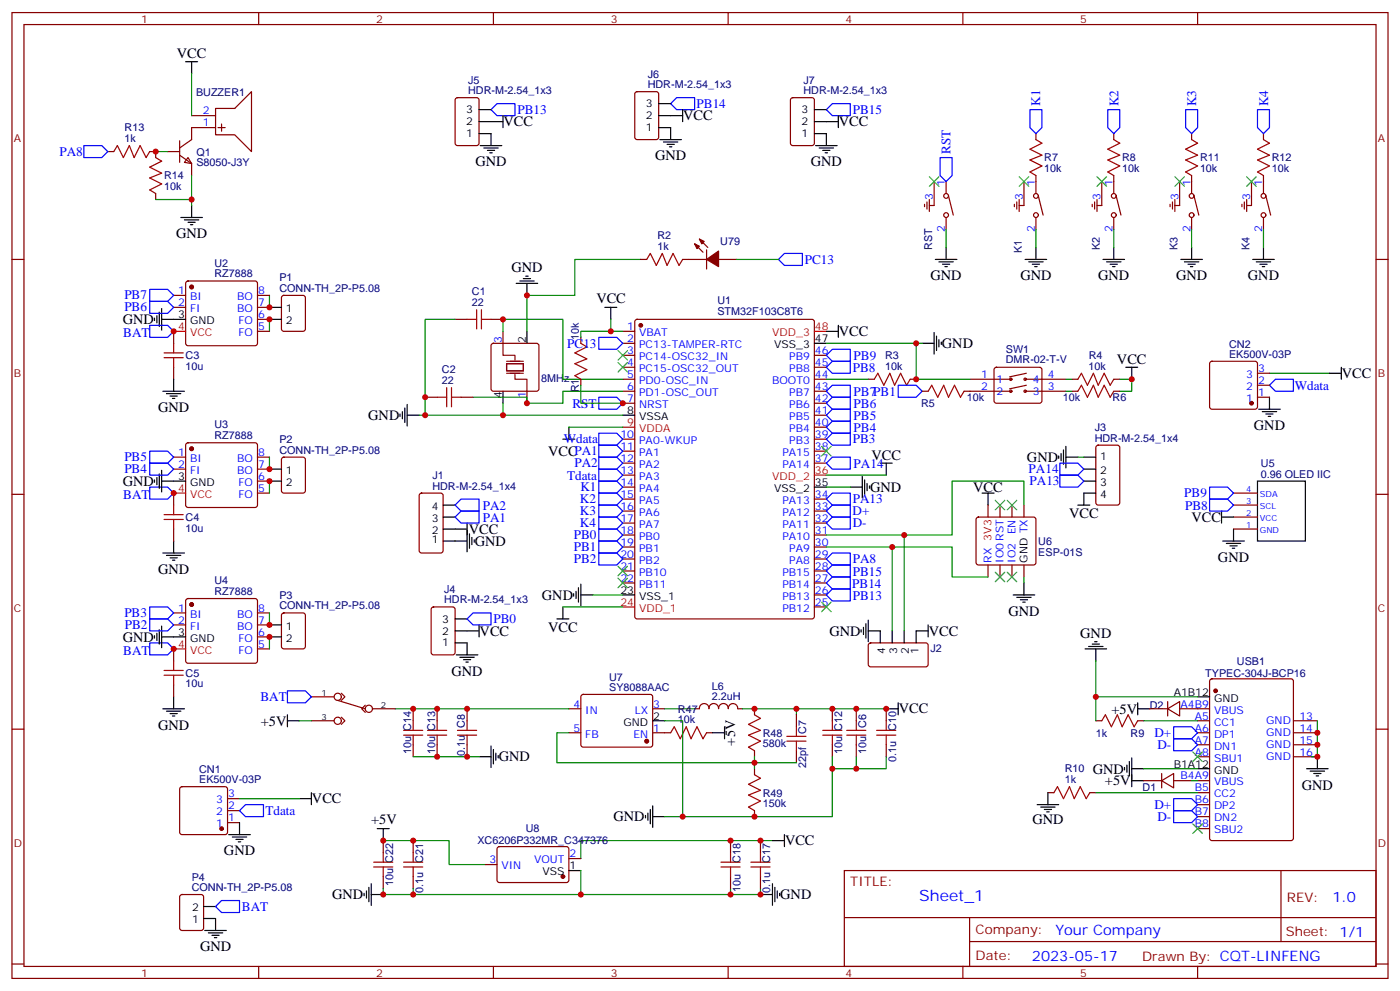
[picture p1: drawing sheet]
<svg xmlns="http://www.w3.org/2000/svg" width="412mm" height="292mm" viewBox="0 0 412 292" stroke-linecap="round" stroke-linejoin="round" font-family="sans-serif">
<g fill="none" stroke="#870000" stroke-width=".35">
<path d="M3.5 3.7h405.4v284.3h-405.4zM7.1 7.2h398.2v277.3h-398.2zM76.2 3.7v3.5M145.3 3.7v3.5M214.5 3.7v3.5M283.6 3.7v3.5M352.8 3.7v3.5M56.4 34h7.1M63.5 31.9h5.6l5-4.9v17.6l-5-4.9h-5.6zM63.5 37.6h-7.1v3.5l-3.5 2.5M64.2 37.6h2.1M65.3 36.5v2.1"/>
<path d="M134.3 29l.5-.2h5.6l.7 .4v13l-.5 .6-5.8 .1-.7-.5v-12.9zM187.2 27.2l.5-.2h5.6l.7 .4v13l-.4 .6-5.9 .1-.7-.5v-12.9zM233.1 29l.4-.2h5.7l.6 .4 .1 13-.5 .6-5.9 .1-.6-.5-.1-12.9zM305.2 39.3v1.8M328.1 39.3v1.8M351 39.3v1.8M372.2 39.3v1.8M31.7 44.6h1.8M44.1 44.6h1.8v1.8M45.9 57v1.7M49.4 44.6h3.5M52.9 45.7l3.5 2.5v3.5"/>
<path d="M52.9 41.5v6.3M55.4 46.4l1 1.8-2.1-.4zM273 59.4v2.2M273.8 58.7v3.6M275.2 53.4v7.1h-1.4M278.7 53.4v3.6M279.4 57.7l1.4 5.6M299.5 59.4v2.2M300.2 58.7v3.6M301.6 53.4v7.1h-1.4M305.2 51.7v5.3M305.9 57.7l1.4 5.6"/>
<path d="M322.4 59.4v2.2M323.1 58.7v3.6M324.6 53.4v7.1h-1.5M328.1 51.7v5.3M328.8 57.7l1.4 5.6M345.4 59.4v2.2M346.1 58.7v3.6M347.5 53.4v7.1h-1.4M351 51.7v5.3M351.7 57.7l1.4 5.6M366.5 59.4v2.2M367.2 58.7v3.6"/>
<path d="M368.7 53.4v7.1h-1.5M372.2 51.7v5.3M372.9 57.7l1.4 5.6M3.5 76.4h3.6M188.7 76.4h1.8M201.1 76.4h7M204.6 71.8l2.5 2.5M206 70.4l2.5 2.4M208.1 73.6v5.6M211.7 76.4h5.3M272.3 60.1v.8M278.7 64v3.6"/>
<path d="M298.8 60.1v.8M305.2 64v3.6M321.7 60.1v.8M328.1 64v3.6M344.7 60.1v.8M351 64v3.6M365.8 60.1v.8M372.2 64v3.6M405.3 76.4h3.6M51.2 87h3.5M51.2 90.5h3.5M51.2 97.5v3.6"/>
<path d="M54.9 82.9l.5-.2h19.7l.5 .2 .2 .5v17.7l-.2 .5-.5 .2h-19.7l-.5-.3-.2-.4v-17.7zM75.8 97.5h3.6M75.8 94h3.6M75.8 87h3.6M75.8 90.5h3.6M83.1 87.2l.5-.2h5.7l.6 .4 .1 9.4-.5 .7h-5.9l-.6-.4-.1-9.4zM134.1 94h3.5M144.6 94h3.6M148.2 97.5v3.6M171.1 99.3v1.8M183.4 97.5h3.6M187.2 94.2l.5-.2h51.5l.6 .4 .1 87.1-.5 .7h-51.7l-.7-.5v-87z"/>
<path d="M51.2 108.1v3.6M125.2 116.9h3.6M135.8 116.9h3.5M144.9 101.3l.4-.2h12.7l.5 .2 .2 .5v12.7l-.2 .5-.5 .2h-12.7l-.5-.3-.2-.4v-12.7zM155.2 115.2v3.5M171.1 111.7v1.7M183.4 101.1h3.6M183.4 104.6h3.6M183.4 108.1h3.6M183.4 111.7h3.6M183.4 115.2h3.6M183.4 118.7h3.6"/>
<path d="M239.9 104.6h3.5M239.9 108.1h3.5M239.9 111.7h3.5M239.9 115.2h3.5M239.9 118.7h3.5M255.8 111.7h1.7M268.1 111.7h1.8M271.6 115.2h1.8M284 115.2h13.7M285.8 111.7h11.9M293 108.3l.5-.2h12.7l.5 .2 .2 .5v9.5l-.7 .4-13-.1-.4-.6v-9.2zM302 111.7h12"/>
<path d="M302 115.2h12M302.3 113.4l-4.9 1.1M302.3 109.9l-4.9 1M315.7 111.7h1.8M315.7 115.2h1.8M328.1 111.7h1.7M328.1 115.2h1.7M356.5 106.6l.5-.2h12.7l.5 .2 .2 .5v12.7l-.2 .5-.5 .2h-12.7l-.5-.3-.2-.4v-12.7zM370.4 116.9h3.5M370.4 113.4h3.5M370.4 109.9h3.5M51.2 134.6h3.5"/>
<path d="M51.2 138.1h3.5M54.9 130.6l.5-.2h19.7l.5 .2 .2 .5v17.6l-.2 .5-.5 .2h-19.7l-.5-.2-.2-.5v-17.6zM75.8 134.6h3.6M75.8 138.1h3.6M83.1 134.8l.5-.2h5.7l.6 .4 .1 9.5-.5 .6-5.9 .1-.6-.5-.1-9.4zM183.4 129.3h3.6M183.4 132.8h3.6M183.4 136.3h3.6M183.4 139.9h3.6M239.9 129.3h3.5M239.9 132.8h3.5M239.9 136.3h3.5"/>
<path d="M239.9 125.8h3.5M239.9 122.2h3.5M323 131.3l.5-.2h5.6l.7 .4v16.5l-.4 .6-5.9 .1-.7-.5v-16.4zM3.5 145.5h3.6M51.2 145.2v3.5M51.2 155.8v3.5M75.8 145.2h3.6M75.8 141.6h3.6M123.7 145.4l.5-.2h5.6l.7 .4v16.5l-.4 .7h-5.9l-.7-.5v-16.4zM183.4 143.4h3.6M183.4 146.9h3.6M183.4 150.5h3.6"/>
<path d="M183.4 154h3.6M183.4 157.5h3.6M239.9 146.9h3.5M239.9 150.5h3.5M239.9 154h3.5M239.9 157.5h3.5M287.7 152.4l.5-.2h16.2l.5 .2 .3 .5v12.7l-.3 .5-.5 .2h-16.2l-.5-.2-.2-.5v-12.7zM291 148.7v3.5M294.6 148.7v3.5M298.1 148.7v3.5M301.6 148.7v3.5M363.4 145.2h7"/>
<path d="M363.4 155.8h7M363.4 152.2h7M363.4 148.7h7M405.3 145.5h3.6M54.9 176.4l.5-.2h19.7l.5 .2 .2 .5v17.7l-.2 .5-.5 .2h-19.7l-.5-.3-.2-.4v-17.7zM127.2 178.9l.5-.2h5.6l.7 .4 .1 13-.5 .6-5.9 .1-.6-.5-.1-12.9zM183.4 161h3.6M183.4 164.6h3.6M183.4 168.1h3.6M183.4 171.6h3.6M239.9 161h3.5M239.9 164.6h3.5"/>
<path d="M239.9 168.1h3.5M239.9 171.6h3.5M239.9 178.7h3.5M239.9 175.2h3.5M291 166.3v3.6M294.6 166.3v3.6M298.1 166.3v3.6M301.6 166.3v3.6M51.2 191v3.6M51.2 180.4h3.5M51.2 184h3.5M75.8 180.4h3.6"/>
<path d="M75.8 184h3.6M75.8 191h3.6M75.8 187.5h3.6M83.1 180.7l.5-.3h5.7l.6 .5 .1 9.4-.5 .7h-5.9l-.6-.4-.1-9.4zM256 189.5l.5-.2h16.5l.4 .7-.1 5.9-.6 .4h-16.5l-.4-.7v-5.6zM3.5 214.7h3.6M51.2 201.6v3.5M91.7 212.2h6.7M91.7 205.1h6.7M99.5 206.2l8.1 2.5M100.5 211.1l1.1 1.1-1.1 1.1M100.5 204.1l1.1 1-1.1 1.1"/>
<path d="M107.6 207.6l-1.1 1.1 1.1 1M109.7 208.7h6.7M121.7 208.7v3.5M121.7 219.3v3.5M128.8 208.7v3.5M128.8 219.3v3.5M137.6 208.7v3.5M137.6 219.3v3.5M167.6 215.7h3.5M167.6 208.7h3.5M171.3 204.6l.5-.2h19.8l.5 .2 .2 .5-.1 14.4-.6 .5-20.1-.1-.4-.6v-14.2zM192.3 215.7h5.3"/>
<path d="M192.3 208.7h3.5M204.6 208.7h1.4M208.1 215.7h1.8M211.6 208.6a1.41 1.41 0 0 0-1.4-1.5 1.41 1.41 0 0 0-1.4 1.5 1.41 1.41 0 0 0-1.4-1.5 1.41 1.41 0 0 0-1.4 1.5M211.7 208.6a1.41 1.41 0 0 1 1.4-1.5 1.41 1.41 0 0 1 1.4 1.5 1.4 1.4 0 0 1 1.4-1.5 1.4 1.4 0 0 1 1.4 1.5M217.3 208.7h1.4M222.2 208.7v1.7M234.6 210.4v3.6M245.2 208.7v3.5M245.2 219.3v3.5M252.2 208.7v3.5M252.2 219.3v3.5"/>
<path d="M261.1 208.7v3.5M261.1 219.3v3.5M322.8 212.2h1.8M335.1 212.2h1.8M338.7 208.7h5.3M344 208.7l3.5-2.1v4.2zM344 206.6v4.2M347.5 208.7h8.8M352.8 215.7h3.5M352.8 212.2h3.5M352.8 219.3h3.5M356.5 200.1l.5-.3h23.3l.6 .5 .1 46.5-.5 .6-23.5 .1-.6-.5-.1-46.4z"/>
<path d="M381 215.7h7.1M381 212.2h7.1M381 219.3h7.1M405.3 214.7h3.6M53.2 231.8l.4-.2h12.7l.5 .2 .2 .5v12.7l-.2 .5-.5 .2h-12.7l-.5-.2-.2-.5v-12.7zM67 238.7h3.6M67 235.1h3.6M222.2 221v1.8M222.2 226.3v1.8M222.2 238.7v1.7M234.6 221v3.5M308.7 233.4h1.7"/>
<path d="M321 233.4h1.8M336.9 229.8h5.3M342.2 229.8l3.5-2.1v4.3zM342.2 227.7v4.3M345.7 229.8h5.3M352.8 222.8h3.5M352.8 229.8h3.5M352.8 233.4h3.5M352.8 236.9h3.5M381 222.8h7.1M67 242.2h3.6M112.9 247.5v3.5"/>
<path d="M112.9 258.1v3.5M121.7 247.5v3.5M121.7 258.1v3.5M142.9 254.5h3.5M146.6 249.4l.5-.2 20 .1 .5 .6-.1 9.5-.6 .4h-20.1l-.4-.7v-9.2zM167.6 252.8h3.5M215.2 247.5v3.5M215.2 258.1v3.5M224 247.5v3.5M224 258.1v3.5M248.7 256.3h156.6v28.2h-156.6zM352.8 240.4h3.5"/>
<path d="M352.8 243.9h3.5M377.3 256.3v20.9M53.2 263.6l.4-.3h5.7l.6 .5 .1 9.4-.5 .7h-5.9l-.6-.4-.1-9.4zM248.7 270.1h156.5M285.6 277.2h119.6M285.6 270.1v14.2M3.5 283.8h3.6M76.2 284.5v3.5M145.3 284.5v3.5M214.5 284.5v3.5M283.6 284.5v3.5M352.8 284.5v3.5"/>
<path d="M405.3 283.8h3.6"/>
<circle cx="278.7" cy="57.7" r=".71"/>
<circle cx="305.2" cy="57.7" r=".71"/>
<circle cx="328.1" cy="57.7" r=".71"/>
<circle cx="351" cy="57.7" r=".71"/>
<circle cx="372.2" cy="57.7" r=".71"/>
<circle cx="278.7" cy="63.3" r=".71"/>
<circle cx="305.2" cy="63.3" r=".71"/>
<circle cx="328.1" cy="63.3" r=".71"/>
<circle cx="351" cy="63.3" r=".71"/>
<circle cx="372.2" cy="63.3" r=".71"/>
<circle cx="297.7" cy="115.2" r=".35"/>
<circle cx="297.7" cy="111.7" r=".35"/>
<circle cx="302" cy="111.7" r=".35"/>
<circle cx="302" cy="115.2" r=".35"/>
<circle cx="99.5" cy="205.1" r="1.06"/>
<circle cx="99.5" cy="212.2" r="1.06"/>
<circle cx="108.7" cy="208.7" r="1.06"/>
</g>
<g fill="#870000" stroke="#870000" stroke-width=".35">
<path d="M208.1 76.4l3.6-2.5v4.6z"/>
<path d="M206 70.4l1.4 .7-.7 .7z"/>
<path d="M204.6 71.8l1.4 .7-.7 .7z"/>
<circle cx="188.7" cy="95.8" r=".53"/>
<circle cx="56.4" cy="84.5" r=".53"/>
<circle cx="56.4" cy="132.1" r=".53"/>
<circle cx="56.4" cy="178" r=".53"/>
<circle cx="65.3" cy="243.9" r=".53"/>
<circle cx="190.5" cy="218.2" r=".53"/>
<circle cx="358.1" cy="203.4" r=".53"/>
<circle cx="165.8" cy="258.1" r=".53"/>
<circle cx="368.7" cy="118.7" r=".53"/>
</g>
<g fill="none" stroke="#000" stroke-width=".35">
<path d="M54.7 18.2h3.5M56.4 18.2v3.5M141.1 39.3h3.5v3.6M141.1 35.8h7.1M141.1 32.3h3.5M148.2 34v3.6M194 34h7.1M194 37.6h3.6v3.5M194 30.5h3.6M201.1 32.3v3.5M239.9 35.8h7M239.9 32.3h3.5"/>
<path d="M239.9 39.3h3.5v3.6M246.9 34v3.6M141.5 42.9h6.3M142.5 43.6h4.3M143.6 44.3h2.1M144.3 45h.7M194.4 41.1h6.3M195.4 41.8h4.3M196.5 42.5h2.1M197.2 43.2h.7M240.2 42.9h6.4M241.3 43.6h4.2"/>
<path d="M242.4 44.3h2.1M243.1 45h.7M53.3 64h6.3M54.3 64.7h4.3M55.4 65.4h2.1M56.1 66.1h.7M56.4 60.5v3.5M275.5 76.4h6.4M276.6 77.1h4.2M277.6 77.8h2.2M278.3 78.5h.7M278.7 72.8v3.6"/>
<path d="M302 76.4h6.3M303 77.1h4.3M304.1 77.8h2.1M304.8 78.5h.7M305.2 72.8v3.6M324.9 76.4h6.4M326 77.1h4.2M327 77.8h2.1M327.7 78.5h.7M328.1 72.8v3.6M347.8 76.4h6.4M348.9 77.1h4.2"/>
<path d="M350 77.8h2.1M350.7 78.5h.7M351 72.8v3.6M369 76.4h6.4M370.1 77.1h4.2M371.1 77.8h2.1M371.8 78.5h.7M372.2 72.8v3.6M45.5 93.7v.7M46.2 93v2.1M46.9 91.9v4.2M47.6 94h7.1"/>
<path d="M47.6 90.8v6.4M79.4 90.5h3.5M79.4 94h3.5M152 83.4h6.4M153.1 82.7h4.2M154.2 82h2.1M154.9 81.3h.7M155.2 83.4v3.6M155.2 97.5v3.6M178.2 90.5h3.5M179.9 90.5v3.5M243.4 97.5h3.5"/>
<path d="M246.9 95.8v3.5M275.2 97.9v6.3M275.9 99v4.2M48 115.2h6.3M49 115.9h4.3M50.1 116.6h2.1M50.8 117.3h.7M51.2 111.7v3.5M119.9 119.1v6.3M148.2 115.2v3.5M239.9 101.1h3.5M271.6 101.1h3.6"/>
<path d="M276.6 100v2.1M277.3 100.7v.7M331.6 108.1h3.5M333.4 108.1v3.6M373.9 116.9v3.6M391.6 109.9h3.5M395.1 108.1v3.6M46.9 139.5v4.3M47.6 138.5v6.3M79.4 138.1h3.5M117.8 121.9v.7M118.5 121.2v2.1"/>
<path d="M119.2 120.1v4.3M119.9 122.2h3.6M165.8 129.3h3.5M167.6 125.8v3.5M183.4 122.2h3.6M259.3 136.3h3.5M261.1 136.3v3.6M311.9 134.2v.7M312.6 133.5v2.1M313.3 132.5v4.2M314 134.6h3.5M314 131.4v6.4"/>
<path d="M319.3 138.1h3.5M319.3 134.6h3.5M370.8 120.5h6.3M371.8 121.2h4.3M372.9 121.9h2.1M373.6 122.6h.7M45.5 141.3v.7M46.2 140.6v2.1M47.6 141.6h7.1M51.2 159.3v3.5M79.4 141.6h3.5M130.5 159.3h7.1"/>
<path d="M130.5 155.8h7.1M130.5 152.2h3.6M130.5 148.7h3.6M137.6 154v8.5M138.3 157.2v4.2M139 158.2v2.1M139.7 158.9v.7M239.9 143.4h3.5M250.5 143.4h3.5M254 140.2v6.4M254.7 141.3v4.2M255.4 142.3v2.2"/>
<path d="M256.1 143.1v.7M289.3 145.2h3.5M291 145.2v3.5M317.5 148.7h3.5M319.3 141.6h3.5M322.8 145.2h-3.5v3.5M359.8 152.2h3.6M359.8 150.5v3.5M360.2 159.3h6.3M361.2 160h4.3M363.4 155.8v3.5M370.4 141.6h14.1v17.7h-14.1z"/>
<path d="M48 162.8h6.3M49 163.5h4.3M50.1 164.2h2.1M50.8 164.9h.7M165.8 178.7v3.5M169 174.8v.7M169.7 174.1v2.1M170.4 173v4.3M171.1 175.2h3.5M171.1 172v6.3M183.4 175.2h3.6M298.4 175.2h6.4"/>
<path d="M299.5 175.9h4.2M300.6 176.6h2.1M301.3 177.3h.7M301.6 171.6v3.6M362.3 160.7h2.1M363 161.4h.7M45.5 187.1v.8M46.2 186.4v2.2M46.9 185.4v4.2M47.6 184.3v6.4M47.6 187.5h7.1M79.4 184h3.5"/>
<path d="M79.4 187.5h3.5M134.1 182.2h3.5M134.1 189.3h3.5v3.5M134.1 185.7h7M134.4 192.8h6.4M135.5 193.5h4.2M136.5 194.2h2.1M137.2 194.9h.7M141.1 184v3.5M164 182.2h3.6M253.6 185.4v.7M254.4 184.7v2.1"/>
<path d="M255.1 183.6v4.3M255.8 185.7h3.5v3.6M255.8 182.6v6.3M262.8 185.7v3.6M266.3 185.7v3.6M273.4 185.7h-3.5v3.6M273.4 184v3.5M319.6 191h6.4M320.7 190.3h4.2M321.7 189.6h2.1M322.4 188.9h.7M322.8 191v3.6"/>
<path d="M48 208.7h6.3M49 209.4h4.3M50.1 210.1h2.1M50.8 210.8h.7M51.2 205.1v3.6M84.7 212.2h3.5M84.7 210.4v3.6M144.6 219.6v6.4M192.3 212.2h3.5M209.9 215.7h3.5M213.4 214v3.5M261.1 208.7h3.5"/>
<path d="M264.6 206.9v3.5M335.1 208.7h3.6M335.1 206.9v3.5M352.8 205.1h3.5M88.2 235.1h3.5M91.7 233.4v3.5M141.1 222.8h3.5M145.3 220.7v4.2M146 221.7v2.1M146.8 222.4v.7M190.9 239.4v2.1M191.6 238.3v4.2"/>
<path d="M192.3 237.2v6.4M305.5 236.9h6.4M306.6 237.6h4.2M307.6 238.3h2.1M308.3 239h.7M308.7 233.4v3.5M331.3 226v.7M332 225.2v2.2M332.7 224.2v4.2M333.4 223.1v8.5M333.4 226.3h3.5M333.4 229.8h3.5"/>
<path d="M352.8 226.3h3.5M384.9 226.3h6.3M385.9 227h4.3M387 227.7h2.1M387.7 228.4h.7M388.1 222.8v3.5M67.4 245.7h6.3M68.4 246.4h4.3M69.5 247.1h2.1M70.2 247.8h.7M70.6 242.2v3.5M111.1 243.9h3.6"/>
<path d="M112.9 243.9v3.6M167.6 256.3h3.5M190.1 240.1v.7M192.3 240.4h3.5M227.5 247.5h3.6M231.1 245.7v3.5M60 270.4h3.5v3.5M60 266.9h3.5M60.3 273.9h6.4M61.4 274.6h4.2M62.4 275.3h2.2M63.1 276h.8"/>
<path d="M107.2 263v.7M107.9 262.3v2.1M108.7 261.2v4.3M109.4 263.3h3.5M109.4 260.2v6.3M224 263.3h3.5M227.5 260.2v6.3M228.2 261.2v4.3M229 262.3v2.1M229.7 263v.7"/>
</g>
<path d="M51.2 97.5h3.5M239.9 97.5h3.5M183.4 125.8h3.6M239.9 139.9h3.5M51.2 145.2h3.5M183.4 178.7h3.6M51.2 191h3.5" fill="none" stroke="#f00" stroke-width=".35"/>
<g fill="none" stroke="#008700" stroke-width=".35">
<path d="M56.4 21.7v12.3M45.9 44.6h3.5M45.9 58.7h10.5M56.4 51.7v8.8M188.7 76.4h-19.4v10.6h-14.1v10.5M217 76.4h12.3M278.7 67.6v5.2M305.2 67.6v5.2M328.1 67.6v5.2M351 67.6v5.2M372.2 67.6v5.2M79.4 87v3.5"/>
<path d="M79.4 94v3.5M134.1 94h-8.9v28.2M148.2 97.5v-3.5h17.6v17.7h17.6M179.9 94v3.5h3.5M179.9 97.5h-8.8v1.8M148.2 118.7v3.5M171.1 113.4v5.3h12.3M183.4 115.2h-17.6v3.5h-10.6v-1.8h-15.9M243.4 101.1h28.2M243.4 111.7h12.4M269.9 101.1v10.6h15.9M314 111.7h1.7"/>
<path d="M314 115.2h1.7M329.8 111.7h3.6v3.5h-3.6M373.9 109.9h17.7M79.4 134.6v3.5M123.5 122.2h59.9M167.6 125.8h15.8M243.4 139.9h17.7M317.5 134.6h1.8M79.4 141.6v3.6M243.4 143.4h7.1M266.3 157.5v28.2M301.6 148.7v-7.1h-21.1v15.9h-37.1"/>
<path d="M165.8 178.7h17.6M174.6 175.2h8.8M243.4 161h37.1v8.9h10.5M262.8 161v24.7M301.6 169.9v1.7M79.4 180.4v3.6M79.4 187.5v3.5M322.8 194.6v10.5M88.2 212.2h3.5M116.4 208.7h51.2M167.6 215.7h-3.6v8.8h70.6M195.8 212.2h5.3v28.2"/>
<path d="M195.8 208.7h8.8M218.7 208.7h15.9v1.7M234.6 208.7h26.5M336.9 212.2h15.9M352.8 205.1h-30v7.1M388.1 212.2v10.6h-1.8M70.6 235.1h17.6M121.7 222.8h19.4M222.2 222.8v3.5M245.2 226.3v14.1h-49.4M245.2 222.8v3.5h15.9v-3.5M252.2 222.8v3.5"/>
<path d="M322.8 233.4h30M336.9 226.3h15.9M351 229.8h1.8M112.9 247.5h19.4v7h10.6M171.1 256.3v7M227.5 247.5h-56.4v5.3M112.9 261.6v1.7h8.8v-1.7M121.7 263.3h93.5M215.2 261.6v1.7h8.8v-1.7"/>
</g>
<path d="M148.2 101.1v3.5h3.5v1.4M149.2 107.1h5v2.1h-5zM149.2 109.9h5M149.2 106.4h5M151.7 110.2v1.5h3.5v3.5" fill="none" stroke="#870012" stroke-width=".35"/>
<g fill="none" stroke="#a10000" stroke-width=".35">
<path d="M33.5 44.6l1.1-1.7 1.7 3.5 1.8-3.5 1.4 3.5 1.8-3.5 1.7 3.5 1.1-1.8M45.9 46.4l1.7 1-3.5 1.8 3.5 1.8-3.5 1.4 3.5 1.8-3.5 1.7 1.8 1.1M305.2 41.1l1.7 1.1-3.5 1.7 3.5 1.8-3.5 1.4 3.5 1.8-3.5 1.7 1.8 1.1M328.1 41.1l1.7 1.1-3.5 1.7 3.5 1.8-3.5 1.4 3.5 1.8-3.5 1.7 1.8 1.1M351 41.1l1.8 1.1-3.6 1.7 3.6 1.8-3.6 1.4 3.6 1.8-3.6 1.7 1.8 1.1M372.2 41.1l1.7 1.1-3.5 1.7 3.5 1.8-3.5 1.4 3.5 1.8-3.5 1.7 1.8 1.1M190.5 76.4l1.1-1.8 1.7 3.5 1.8-3.5 1.4 3.5 1.8-3.5 1.7 3.5 1.1-1.7M137.6 94h2.8M140.4 91.2v5.6M141.8 94h2.8M141.8 91.2v5.6M48.3 105.3h5.7"/>
<path d="M48.3 103.9h5.7M51.2 101.1v2.8M51.2 105.3v2.8M128.8 116.9h2.8M131.6 114.1v5.7M133 116.9h2.8M133 114.1v5.7M171.1 101.1l1.8 1-3.6 1.8 3.6 1.8-3.6 1.4 3.6 1.7-3.6 1.8 1.8 1.1M257.5 111.7l1.1-1.8 1.7 3.5 1.8-3.5 1.4 3.5 1.8-3.5 1.8 3.5 1-1.7M273.4 115.2l1.1-1.8 1.7 3.5 1.8-3.5 1.4 3.5 1.8-3.5 1.7 3.5 1.1-1.7M317.5 111.7l1.1-1.8 1.7 3.5 1.8-3.5 1.4 3.5 1.8-3.5 1.7 3.5 1.1-1.7M317.5 115.2l1.1-1.8 1.7 3.5 1.8-3.5 1.4 3.5 1.8-3.5 1.7 3.5 1.1-1.7"/>
<path d="M48.3 152.9h5.7M48.3 151.5h5.7M51.2 148.7v2.8M51.2 152.9v2.9M48.3 198.8h5.7M48.3 197.4h5.7M51.2 194.6v2.8M51.2 198.8v2.8M118.9 216.4h5.6M118.9 215h5.6M121.7 212.2v2.8M121.7 216.4v2.9"/>
<path d="M125.9 216.4h5.7M125.9 215h5.7M128.8 212.2v2.8M128.8 216.4v2.9M134.8 216.4h5.6M134.8 215h5.6M137.6 212.2v2.8M137.6 216.4v2.9M197.6 215.7l1-1.7 1.8 3.5 1.7-3.5 1.5 3.5 1.7-3.5 1.8 3.5 1-1.8M222.2 210.4l1.8 1.1-3.5 1.8 3.5 1.7-3.5 1.4 3.5 1.8-3.5 1.8 1.7 1M231.8 218.2h5.6M231.8 216.8h5.6"/>
<path d="M234.6 214v2.8M234.6 218.2v2.8M242.4 216.4h5.6M242.4 215h5.6M245.2 212.2v2.8M245.2 216.4v2.9M249.4 216.4h5.7M249.4 215h5.7M252.2 212.2v2.8M252.2 216.4v2.9M258.2 216.4h5.7M258.2 215h5.7"/>
<path d="M261.1 212.2v2.8M261.1 216.4v2.9M324.6 212.2l1-1.8 1.8 3.6 1.7-3.6 1.5 3.6 1.7-3.6 1.8 3.6 1-1.8M222.2 228.1l1.8 1-3.5 1.8 3.5 1.8-3.5 1.4 3.5 1.7-3.5 1.8 1.7 1.1M310.4 233.4l1.1-1.8 1.8 3.5 1.7-3.5 1.4 3.5 1.8-3.5 1.8 3.5 1-1.7M110.1 255.2h5.6M110.1 253.8h5.6M112.9 251v2.8M112.9 255.2v2.9M118.9 255.2h5.6M118.9 253.8h5.6M121.7 251v2.8"/>
<path d="M121.7 255.2v2.9M212.4 255.2h5.6M212.4 253.8h5.6M215.2 251v2.8M215.2 255.2v2.9M221.2 255.2h5.6M221.2 253.8h5.6M224 251v2.8M224 255.2v2.9"/>
</g>
<g fill="none" stroke="#00f" stroke-width=".35">
<path d="M146.4 30.5h5.3v3.5h-5.3l-1.8-1.7zM199.3 28.8h5.3v3.5h-5.3l-1.7-1.8zM243.4 32.3l1.8-1.8h5.3v3.5h-5.3zM303.4 32.3h3.5v5.3l-1.7 1.7-1.8-1.7zM326.3 32.3h3.5v5.3l-1.7 1.7-1.8-1.7zM349.2 32.3h3.6v5.3l-1.8 1.7-1.8-1.7zM370.4 32.3h3.5v5.3l-1.7 1.7-1.8-1.7zM24.7 42.9h5.3l1.7 1.7-1.7 1.8h-5.3zM276.9 46.4h3.6v5.3l-1.8 1.7-1.8-1.7zM229.3 76.4l1.8-1.8h5.3v3.5h-5.3zM44.1 95.8h5.3l1.8 1.7-1.8 1.8h-5.3zM44.1 88.7h5.3l1.8 1.8-1.8 1.8h-5.3z"/>
<path d="M44.1 85.2h5.3l1.8 1.8-1.8 1.7h-5.3zM176.4 99.3h5.3l1.7 1.8-1.7 1.7h-5.3zM176.4 116.9h5.3l1.7 1.8-1.7 1.8h-5.3zM243.4 108.1l1.8-1.7h5.3v3.5h-5.3zM243.4 104.6l1.8-1.8h5.3v3.6h-5.3zM243.4 118.7l1.8-1.8h5.3v3.6h-5.3zM243.4 115.2l1.8-1.8h5.3v3.5h-5.3zM264.6 113.4h5.3l1.7 1.8-1.7 1.7h-5.3zM373.9 113.4l1.8-1.7h5.3v3.5h-5.3zM44.1 136.3h5.3l1.8 1.8-1.8 1.8h-5.3zM44.1 132.8h5.3l1.8 1.8-1.8 1.7h-5.3zM176.4 127.5h5.3l1.7 1.8-1.7 1.8h-5.3z"/>
<path d="M176.4 131.1h5.3l1.7 1.7-1.7 1.8h-5.3zM176.4 134.6h5.3l1.7 1.7-1.7 1.8h-5.3zM176.4 138.1h5.3l1.7 1.8-1.7 1.7h-5.3zM243.4 136.3l1.8-1.7h5.3v3.5h-5.3zM243.4 129.3l1.8-1.8h5.3v3.6h-5.3zM243.4 125.8l1.8-1.8h5.3v3.5h-5.3zM245.2 120.5h5.3v3.5h-5.3l-1.8-1.8zM312.2 139.9h5.3l1.8 1.7-1.8 1.8h-5.3zM312.2 136.3h5.3l1.8 1.8-1.8 1.8h-5.3zM44.1 143.4h5.3l1.8 1.8-1.8 1.7h-5.3zM134.1 148.7l1.7-1.8h5.3v3.6h-5.3zM134.1 152.2l1.7-1.7h5.3v3.5h-5.3z"/>
<path d="M176.4 159.3h5.3l1.7 1.7-1.7 1.8h-5.3zM176.4 141.6h5.3l1.7 1.8-1.7 1.8h-5.3zM176.4 145.2h5.3l1.7 1.7-1.7 1.8h-5.3zM176.4 148.7h5.3l1.7 1.8-1.7 1.7h-5.3zM176.4 152.2h5.3l1.7 1.8-1.7 1.8h-5.3zM176.4 155.8h5.3l1.7 1.7-1.7 1.8h-5.3zM243.4 146.9l1.8-1.7h5.3v3.5h-5.3zM243.4 154l1.8-1.8h5.3v3.6h-5.3zM243.4 150.5l1.8-1.8h5.3v3.5h-5.3zM356.3 146.9h5.3l1.8 1.8-1.8 1.8h-5.3zM356.3 143.4h5.3l1.8 1.8-1.8 1.7h-5.3zM44.1 178.7h5.3l1.8 1.7-1.8 1.8h-5.3z"/>
<path d="M176.4 162.8h5.3l1.7 1.8-1.7 1.7h-5.3zM243.4 164.6l1.8-1.8h5.3v3.5h-5.3zM243.4 175.2l1.8-1.8h5.3v3.5h-5.3zM243.4 171.6l1.8-1.7h5.3v3.5h-5.3zM243.4 168.1l1.8-1.8h5.3v3.6h-5.3zM44.1 189.3h5.3l1.8 1.7-1.8 1.8h-5.3zM44.1 182.2h5.3l1.8 1.8-1.8 1.7h-5.3zM137.6 182.2l1.7-1.8h5.3v3.6h-5.3zM84.7 203.4h5.3l1.7 1.7-1.7 1.8h-5.3zM345.7 214h5.3l1.8 1.7-1.8 1.8h-5.3zM345.7 217.5h5.3l1.8 1.8-1.8 1.7h-5.3zM70.6 238.7l1.7-1.8h5.3v3.5h-5.3z"/>
<path d="M345.7 235.1h5.3l1.8 1.8-1.8 1.8h-5.3zM345.7 238.7h5.3l1.8 1.7-1.8 1.8h-5.3zM63.5 266.9l1.8-1.8h5.3v3.5h-5.3z"/>
</g>
<g fill="none" stroke="#3c3" stroke-width=".35">
<path d="M273.8 52l2.8 2.9M276.6 52l-2.8 2.9M300.2 52l2.8 2.9M303 52l-2.8 2.9M323.1 52l2.9 2.9M326 52l-2.9 2.9M346.1 52l2.8 2.9M348.9 52l-2.8 2.9M367.2 52l2.9 2.9M370.1 52l-2.9 2.9M182 103.2l2.9 2.8M182 106.7l2.9 2.8"/>
<path d="M184.9 103.2l-2.9 2.8M184.9 106.7l-2.9 2.8M242 131.4l2.8 2.8M244.8 131.4l-2.8 2.8M293.2 147.3l2.8 2.8M296 147.3l-2.8 2.8M296.7 147.3l2.8 2.8M299.5 147.3l-2.8 2.8M182 166.7l2.9 2.8M182 170.2l2.9 2.8M184.9 166.7l-2.9 2.8M184.9 170.2l-2.9 2.8"/>
<path d="M242 177.3l2.8 2.8M244.8 177.3l-2.8 2.8M293.2 168.5l2.8 2.8M296 168.5l-2.8 2.8M296.7 168.5l2.8 2.8M299.5 168.5l-2.8 2.8M351.4 221.4l2.8 2.8M354.2 221.4l-2.8 2.8M351.4 242.5l2.8 2.9M354.2 242.5l-2.8 2.9"/>
</g>
<g fill="#c00">
<circle cx="148.2" cy="122.2" r=".88"/>
<circle cx="148.2" cy="94" r=".88"/>
<circle cx="155.2" cy="118.7" r=".88"/>
<circle cx="125.2" cy="122.2" r=".88"/>
<circle cx="125.2" cy="116.9" r=".88"/>
<circle cx="183.4" cy="118.7" r=".88"/>
<circle cx="179.9" cy="97.5" r=".88"/>
<circle cx="51.2" cy="97.5" r=".88"/>
<circle cx="79.4" cy="90.5" r=".88"/>
<circle cx="79.4" cy="94" r=".88"/>
<circle cx="79.4" cy="141.6" r=".88"/>
<circle cx="79.4" cy="138.1" r=".88"/>
<circle cx="51.2" cy="145.2" r=".88"/>
<circle cx="79.4" cy="187.5" r=".88"/>
<circle cx="79.4" cy="184" r=".88"/>
<circle cx="51.2" cy="191" r=".88"/>
<circle cx="155.2" cy="87" r=".88"/>
<circle cx="269.9" cy="101.1" r=".88"/>
<circle cx="269.9" cy="111.7" r=".88"/>
<circle cx="333.4" cy="111.7" r=".88"/>
<circle cx="112.9" cy="263.3" r=".88"/>
<circle cx="224" cy="247.5" r=".88"/>
<circle cx="215.2" cy="247.5" r=".88"/>
<circle cx="224" cy="263.3" r=".88"/>
<circle cx="121.7" cy="263.3" r=".88"/>
<circle cx="215.2" cy="263.3" r=".88"/>
<circle cx="121.7" cy="208.7" r=".88"/>
<circle cx="137.6" cy="208.7" r=".88"/>
<circle cx="137.6" cy="222.8" r=".88"/>
<circle cx="222.3" cy="224.5" r=".88"/>
<circle cx="222.3" cy="208.7" r=".88"/>
<circle cx="201.1" cy="240.4" r=".88"/>
<circle cx="234.6" cy="208.7" r=".88"/>
<circle cx="252.2" cy="208.7" r=".88"/>
<circle cx="245.2" cy="208.7" r=".88"/>
<circle cx="252.2" cy="226.3" r=".88"/>
<circle cx="245.2" cy="226.3" r=".88"/>
<circle cx="222.3" cy="240.4" r=".88"/>
<circle cx="261.1" cy="208.7" r=".88"/>
<circle cx="388.1" cy="219.3" r=".88"/>
<circle cx="388.1" cy="215.7" r=".88"/>
<circle cx="388.1" cy="222.8" r=".88"/>
<circle cx="322.8" cy="205.1" r=".88"/>
<circle cx="171.1" cy="263.3" r=".88"/>
<circle cx="112.9" cy="247.5" r=".88"/>
<circle cx="121.7" cy="247.5" r=".88"/>
<circle cx="128.8" cy="208.7" r=".88"/>
<circle cx="128.8" cy="222.8" r=".88"/>
<circle cx="262.8" cy="161" r=".88"/>
<circle cx="266.3" cy="157.5" r=".88"/>
<circle cx="45.9" cy="44.6" r=".88"/>
<circle cx="56.4" cy="58.7" r=".88"/>
</g>
<text font-size="4.6" fill="#00f" x="270.8" y="265.3">Sheet_1</text>
<g font-size="4.2">
<text x="52.1" y="17.1">VCC</text>
<text x="201.3" y="35.5">VCC</text>
<text x="148.3" y="37.2">VCC</text>
<text x="247.1" y="37.2">VCC</text>
<text x="193" y="47.2">GND</text>
<text x="140.1" y="49">GND</text>
<text x="238.8" y="49">GND</text>
<text x="51.9" y="70.2">GND</text>
<text x="150.6" y="80.2">GND</text>
<text x="274.1" y="82.5">GND</text>
<text x="300.6" y="82.5">GND</text>
<text x="323.5" y="82.5">GND</text>
<text x="346.4" y="82.5">GND</text>
<text x="367.6" y="82.5">GND</text>
<text x="175.7" y="89.3">VCC</text>
<text x="36.2" y="95.4">GND</text>
<text x="247.1" y="99">VCC</text>
<text x="277.5" y="102.5">GND</text>
<text x="329" y="107.1">VCC</text>
<text x="395.3" y="111.3">VCC</text>
<text x="46.6" y="121.3">GND</text>
<text x="108.5" y="123.7">GND</text>
<text x="369.4" y="126.5">GND</text>
<text x="161.5" y="134.2">VCCPA1</text>
<text x="256.7" y="135.3">VCC</text>
<text x="302.5" y="136">GND</text>
<text x="36.2" y="143">GND</text>
<text x="256.3" y="144.8">GND</text>
<text x="286.7" y="144.8">VCC</text>
<text x="314.9" y="152.6">VCC</text>
<text x="351" y="153.6">VCC</text>
<text x="138.1" y="157.3">VCC</text>
<text x="139.9" y="160.8">GND</text>
<text x="358.8" y="165.4">GND</text>
<text x="46.6" y="168.9">GND</text>
<text x="159.6" y="176.6">GND</text>
<text x="297" y="181.3">GND</text>
<text x="36.2" y="188.9">GND</text>
<text x="141.3" y="187.1">VCC</text>
<text x="161.5" y="186.2">VCC</text>
<text x="244.3" y="187.2">GND</text>
<text x="273.6" y="187.2">VCC</text>
<text x="318.2" y="187.8">GND</text>
<text x="133" y="198.9">GND</text>
<text x="264.8" y="210">VCC</text>
<text x="46.6" y="214.8">GND</text>
<text x="76.8" y="213.6">+5V</text>
<text x="327.4" y="210.1">+5V</text>
<text x="216.6" y="219.5" transform="rotate(-90 216.6 219.5)">+5V</text>
<text x="146.9" y="224.1">GND</text>
<text x="321.9" y="227.7">GND</text>
<text x="325.5" y="231.2">+5V</text>
<text x="383.5" y="232.4">GND</text>
<text x="91.9" y="236.5">VCC</text>
<text x="109.3" y="242.7">+5V</text>
<text x="180.7" y="241.7">GND</text>
<text x="304.1" y="242.5">GND</text>
<text x="66" y="251.8">GND</text>
<text x="231.2" y="248.8">VCC</text>
<text x="97.8" y="264.7">GND</text>
<text x="229.8" y="264.7">GND</text>
<text x="58.9" y="280">GND</text>
</g>
<g font-size="4.2" fill="#00f">
<text x="392.5" y="265.6">1.0</text>
<text x="310.9" y="275.1">Your Company</text>
<text x="304" y="282.9">2023-05-17</text>
</g>
<g font-size="3.9" fill="#00f">
<text x="152.4" y="33.6">PB13</text>
<text x="205.2" y="31.9">PB14</text>
<text x="251.2" y="33.6">PB15</text>
<text x="306.4" y="31.1" transform="rotate(-90 306.4 31.1)">K1</text>
<text x="329.4" y="31.3" transform="rotate(-90 329.4 31.3)">K2</text>
<text x="352.4" y="31.3" transform="rotate(-90 352.4 31.3)">K3</text>
<text x="373.5" y="31.3" transform="rotate(-90 373.5 31.3)">K4</text>
<text x="17.5" y="45.9">PA8</text>
<text x="280" y="45.3" transform="rotate(-90 280 45.3)">RST</text>
<text x="237.1" y="77.7">PC13</text>
<text x="36.6" y="88.1">PB7</text>
<text x="36.6" y="91.7">PB6</text>
<text x="36.3" y="99.3">BAT</text>
<text x="167.1" y="102.3">PC13</text>
<text x="251.5" y="105.9">PB9</text>
<text x="251.2" y="109.4">PB8</text>
<text x="168.6" y="120">RST</text>
<text x="251.5" y="116.5">PB7PB1</text>
<text x="381.4" y="114.7">Wdata</text>
<text x="251.5" y="123.6">PB5</text>
<text x="251.5" y="120.1">PB6</text>
<text x="166.1" y="130.5">Wdata</text>
<text x="251.2" y="130.5">PB3</text>
<text x="251.5" y="127.1">PB4</text>
<text x="36.6" y="135.8">PB5</text>
<text x="169.2" y="137.5">PA2</text>
<text x="251.5" y="137.7">PA14</text>
<text x="36.6" y="139.3">PB4</text>
<text x="167.1" y="141.2">Tdata</text>
<text x="303" y="139.3">PA14</text>
<text x="303.3" y="142.9">PA13</text>
<text x="36.3" y="146.9">BAT</text>
<text x="170.8" y="148.1">K2</text>
<text x="170.9" y="144.6">K1</text>
<text x="251.2" y="148.2">PA13</text>
<text x="348.8" y="146.4">PB9</text>
<text x="142.2" y="153.6">PA1</text>
<text x="142.2" y="150.2">PA2</text>
<text x="170.8" y="151.6">K3</text>
<text x="170.8" y="155.1">K4</text>
<text x="251.2" y="151.7">D+</text>
<text x="251.2" y="155.3">D-</text>
<text x="349.1" y="150.1">PB8</text>
<text x="169" y="158.8">PB0</text>
<text x="169" y="162.3">PB1</text>
<text x="169" y="165.8">PB2</text>
<text x="251.2" y="165.9">PA8</text>
<text x="251.1" y="173">PB14</text>
<text x="251.2" y="169.4">PB15</text>
<text x="251.2" y="176.5">PB13</text>
<text x="36.6" y="181.6">PB3</text>
<text x="36.8" y="185.2">PB2</text>
<text x="145.3" y="183.5">PB0</text>
<text x="36.3" y="192.8">BAT</text>
<text x="76.7" y="206.4">BAT</text>
<text x="340" y="217">D+</text>
<text x="340.9" y="220.5">D-</text>
<text x="78.2" y="239.9">Tdata</text>
<text x="340" y="238.1">D+</text>
<text x="340.9" y="241.7">D-</text>
<text x="71.3" y="268.1">BAT</text>
</g>
<g font-size="3.9" fill="#800">
<text x="250.5" y="260.9">TITLE:</text>
<text x="379.1" y="265.6">REV:</text>
<text x="287.4" y="275.1">Company:</text>
<text x="378.7" y="275.7">Sheet: 1/1</text>
<text x="287.4" y="282.8">Date:</text>
<text x="336.4" y="282.8">Drawn By: CQT-LINFENG</text>
</g>
<g font-size="3.2" fill="#800">
<text x="41.6" y="6.7">1</text>
<text x="110.8" y="6.7">2</text>
<text x="179.9" y="6.7">3</text>
<text x="249.1" y="6.7">4</text>
<text x="318.2" y="6.7">5</text>
<text x="4.1" y="41.8">A</text>
<text x="405.9" y="41.8">A</text>
<text x="4.1" y="110.9">B</text>
<text x="405.9" y="110.9">B</text>
<text x="4.1" y="180.1">C</text>
<text x="405.9" y="180.1">C</text>
<text x="4.1" y="249.2">D</text>
<text x="405.9" y="249.2">D</text>
<text x="41.6" y="287.5">1</text>
<text x="110.8" y="287.5">2</text>
<text x="179.9" y="287.5">3</text>
<text x="249.1" y="287.5">4</text>
<text x="318.2" y="287.5">5</text>
</g>
<g font-size="3.2" fill="#000080">
<text x="190.8" y="22.9">J6</text>
<text x="57.8" y="28.2">BUZZER1</text>
<text x="137.9" y="27.7">HDR-M-2.54_1x3</text>
<text x="137.9" y="24.7">J5</text>
<text x="190.8" y="25.9">HDR-M-2.54_1x3</text>
<text x="236.7" y="27.7">HDR-M-2.54_1x3</text>
<text x="236.7" y="24.7">J7</text>
<text x="36.7" y="41.8">1k</text>
<text x="36.7" y="38.6">R13</text>
<text x="57.9" y="45.8">Q1</text>
<text x="307.6" y="47.5">R7</text>
<text x="330.6" y="47.5">R8</text>
<text x="353.5" y="47.5">R11</text>
<text x="374.7" y="47.5">R12</text>
<text x="48.3" y="52.8">R14</text>
<text x="57.9" y="49">S8050-J3Y</text>
<text x="307.6" y="50.7">10k</text>
<text x="330.6" y="50.7">10k</text>
<text x="353.5" y="50.7">10k</text>
<text x="374.6" y="50.7">10k</text>
<text x="48.3" y="56">10k</text>
<text x="193.7" y="70.5">R2</text>
<text x="193.7" y="73.6">1k</text>
<text x="212.2" y="72.2">U79</text>
<text x="274.6" y="73.5" transform="rotate(-90 274.6 73.5)">RST</text>
<text x="301" y="74.4" transform="rotate(-90 301 74.4)">K1</text>
<text x="324" y="73.5" transform="rotate(-90 324 73.5)">K2</text>
<text x="346.9" y="73.5" transform="rotate(-90 346.9 73.5)">K3</text>
<text x="368.1" y="73.5" transform="rotate(-90 368.1 73.5)">K4</text>
<text x="63.2" y="81.7">RZ7888</text>
<text x="63.2" y="78.5">U2</text>
<text x="82.3" y="82.8">P1</text>
<text x="82.3" y="85.9">CONN-TH_2P-P5.08</text>
<text x="139" y="86.9">C1</text>
<text x="211.3" y="89.6">U1</text>
<text x="139" y="90.1">22</text>
<text x="211.3" y="92.8">STM32F103C8T6</text>
<text x="170.5" y="100.2" transform="rotate(-90 170.5 100.2)">10k</text>
<text x="54.7" y="105.8">C3</text>
<text x="260.7" y="105.7">R3</text>
<text x="296.3" y="107">DMR-02-T-V</text>
<text x="296.3" y="103.9">SW1</text>
<text x="320.7" y="105.7">R4</text>
<text x="362.1" y="105.3">EK500V-03P</text>
<text x="362.1" y="102.3">CN2</text>
<text x="54.7" y="108.9">10u</text>
<text x="130.2" y="113.1">22</text>
<text x="130.2" y="109.9">C2</text>
<text x="159.5" y="112.5">8MHz</text>
<text x="260.7" y="108.8">10k</text>
<text x="320.7" y="108.8">10k</text>
<text x="170.5" y="115.5" transform="rotate(-90 170.5 115.5)">R1</text>
<text x="271.3" y="119.8">R5</text>
<text x="284.8" y="118.1">10k</text>
<text x="313.1" y="118.1">10k</text>
<text x="327.7" y="118.1">R6</text>
<text x="63.2" y="129.3">RZ7888</text>
<text x="63.2" y="126.1">U3</text>
<text x="82.3" y="130.5">P2</text>
<text x="322.5" y="130">HDR-M-2.54_1x4</text>
<text x="322.5" y="126.9">J3</text>
<text x="82.3" y="133.5">CONN-TH_2P-P5.08</text>
<text x="371.4" y="137.5">U5</text>
<text x="127.4" y="140.9">J1</text>
<text x="371.4" y="140.6">0.96 OLED IIC</text>
<text x="127.4" y="144.1">HDR-M-2.54_1x4</text>
<text x="54.7" y="153.4">C4</text>
<text x="54.7" y="156.5">10u</text>
<text x="305.9" y="160.4">U6</text>
<text x="305.9" y="163.6">ESP-01S</text>
<text x="63.2" y="172">U4</text>
<text x="63.2" y="175.2">RZ7888</text>
<text x="82.3" y="179.4">CONN-TH_2P-P5.08</text>
<text x="82.3" y="176.3">P3</text>
<text x="130.8" y="177.6">HDR-M-2.54_1x3</text>
<text x="130.8" y="174.6">J4</text>
<text x="274.1" y="191.8">J2</text>
<text x="364.4" y="195.8">USB1</text>
<text x="54.7" y="202.4">10u</text>
<text x="54.7" y="199.3">C5</text>
<text x="179.4" y="203.4">SY8088AAC</text>
<text x="179.5" y="200.4">U7</text>
<text x="209.7" y="203.1">L6</text>
<text x="355" y="199.3">TYPEC-304J-BCP16</text>
<text x="199.7" y="209.9">R47</text>
<text x="209.7" y="206.1">2.2uH</text>
<text x="338.7" y="208.7">D2</text>
<text x="121.1" y="215.2" transform="rotate(-90 121.1 215.2)">C14</text>
<text x="128.2" y="215.2" transform="rotate(-90 128.2 215.2)">C13</text>
<text x="137" y="214.3" transform="rotate(-90 137 214.3)">C8</text>
<text x="199.7" y="212.9">10k</text>
<text x="255.2" y="214.3" transform="rotate(-90 255.2 214.3)">C6</text>
<text x="264" y="215.2" transform="rotate(-90 264 215.2)">C10</text>
<text x="121.1" y="222" transform="rotate(-90 121.1 222)">10u</text>
<text x="128.1" y="222" transform="rotate(-90 128.1 222)">10u</text>
<text x="224.7" y="220">580k</text>
<text x="224.7" y="217">R48</text>
<text x="237.5" y="216.1" transform="rotate(-90 237.5 216.1)">C7</text>
<text x="248.1" y="222" transform="rotate(-90 248.1 222)">10u C12</text>
<text x="255.1" y="222" transform="rotate(-90 255.1 222)">10u</text>
<text x="322.8" y="216.9">1k</text>
<text x="333" y="216.9">R9</text>
<text x="58.7" y="227.5">CN1</text>
<text x="137" y="222.5" transform="rotate(-90 137 222.5)">0.1u</text>
<text x="237.5" y="226" transform="rotate(-90 237.5 226)">22pf</text>
<text x="264" y="224.2" transform="rotate(-90 264 224.2)">0.1u</text>
<text x="313.6" y="227.3">R10</text>
<text x="58.7" y="230.5">EK500V-03P</text>
<text x="313.6" y="230.5">1k</text>
<text x="336.6" y="232.7">D1</text>
<text x="224.7" y="237.7">150k</text>
<text x="224.7" y="234.7">R49</text>
<text x="154.9" y="245.1">U8</text>
<text x="140.6" y="248.6">XC6206P332MR_C347376</text>
<text x="124.6" y="254" transform="rotate(-90 124.6 254)">C21</text>
<text x="218.1" y="254" transform="rotate(-90 218.1 254)">C18</text>
<text x="226.9" y="254" transform="rotate(-90 226.9 254)">C17</text>
<text x="56.5" y="262.3">CONN-TH_2P-P5.08</text>
<text x="56.5" y="259.3">P4</text>
<text x="115.8" y="260.8" transform="rotate(-90 115.8 260.8)">10u C22</text>
<text x="124.6" y="263" transform="rotate(-90 124.6 263)">0.1u</text>
<text x="218.1" y="262.6" transform="rotate(-90 218.1 262.6)">10u</text>
<text x="226.9" y="263" transform="rotate(-90 226.9 263)">0.1u</text>
</g>
<g font-size="3.2" fill="#00f">
<text x="59.7" y="33.7">2</text>
<text x="59.7" y="37.2">1</text>
<text x="274.8" y="58.7" transform="rotate(-90 274.8 58.7)">3</text>
<text x="278.3" y="54.9" transform="rotate(-90 278.3 54.9)">1</text>
<text x="301.3" y="58.7" transform="rotate(-90 301.3 58.7)">3</text>
<text x="304.8" y="54.9" transform="rotate(-90 304.8 54.9)">1</text>
<text x="324.2" y="58.7" transform="rotate(-90 324.2 58.7)">3</text>
<text x="327.7" y="54.9" transform="rotate(-90 327.7 54.9)">1</text>
<text x="347.1" y="58.7" transform="rotate(-90 347.1 58.7)">3</text>
<text x="350.7" y="54.9" transform="rotate(-90 350.7 54.9)">1</text>
<text x="368.3" y="58.7" transform="rotate(-90 368.3 58.7)">3</text>
<text x="371.8" y="54.9" transform="rotate(-90 371.8 54.9)">1</text>
<text x="278.3" y="68.2" transform="rotate(-90 278.3 68.2)">2</text>
<text x="304.8" y="68.2" transform="rotate(-90 304.8 68.2)">2</text>
<text x="327.7" y="68.2" transform="rotate(-90 327.7 68.2)">2</text>
<text x="350.7" y="68.2" transform="rotate(-90 350.7 68.2)">2</text>
<text x="371.8" y="68.2" transform="rotate(-90 371.8 68.2)">2</text>
<text x="52.5" y="86.6">1</text>
<text x="56" y="88.4">BI</text>
<text x="69.9" y="88.4">BO</text>
<text x="76" y="86.6">8</text>
<text x="52.5" y="90.1">2</text>
<text x="56" y="91.9">FI</text>
<text x="69.9" y="91.9">BO</text>
<text x="70.2" y="95.4">FO</text>
<text x="76" y="93.7">6</text>
<text x="76" y="90.1">7</text>
<text x="70.2" y="99">FO</text>
<text x="76" y="97.2">5</text>
<text x="147.8" y="101.1" transform="rotate(-90 147.8 101.1)">3</text>
<text x="184.8" y="97.2">1</text>
<text x="184.8" y="100.7">2</text>
<text x="188.3" y="99">VBAT</text>
<text x="184.8" y="104.2">3</text>
<text x="184.8" y="107.8">4</text>
<text x="188.3" y="102.5">PC13-TAMPER-RTC</text>
<text x="188.3" y="106">PC14-OSC32_IN</text>
<text x="232.5" y="106">PB9</text>
<text x="240.1" y="107.8">45</text>
<text x="240.1" y="104.2">46</text>
<text x="184.8" y="111.3">5</text>
<text x="188.3" y="109.5">PC15-OSC32_OUT</text>
<text x="188.3" y="113.1">PD0-OSC_IN</text>
<text x="227.4" y="113.1">BOOT0</text>
<text x="232.5" y="109.5">PB8</text>
<text x="240.1" y="111.3">44</text>
<text x="289" y="111.3">1</text>
<text x="293.5" y="112.7">1</text>
<text x="304.2" y="112.7">4</text>
<text x="308.7" y="111.3">4</text>
<text x="367.1" y="111.3">3</text>
<text x="370.6" y="113.1">2</text>
<text x="370.6" y="109.5">3</text>
<text x="154.9" y="117.2" transform="rotate(-90 154.9 117.2)">1</text>
<text x="184.8" y="114.8">6</text>
<text x="184.8" y="118.4">7</text>
<text x="188.3" y="116.6">PD1-OSC_OUT</text>
<text x="232.5" y="116.6">PB7</text>
<text x="240.1" y="118.4">42</text>
<text x="240.1" y="114.8">43</text>
<text x="289" y="114.8">2</text>
<text x="293.5" y="116.2">2</text>
<text x="304.2" y="116.2">3</text>
<text x="308.7" y="114.8">3</text>
<text x="367.1" y="118.4">1</text>
<text x="367.1" y="114.8">2</text>
<text x="370.6" y="116.6">1</text>
<text x="188.3" y="120.1">NRST</text>
<text x="232.5" y="123.6">PB5</text>
<text x="232.5" y="120.1">PB6</text>
<text x="240.1" y="125.4">40</text>
<text x="240.1" y="121.9">41</text>
<text x="182.8" y="128.9">10</text>
<text x="188.3" y="130.7">PA0-WKUP</text>
<text x="232.5" y="130.7">PB3</text>
<text x="232.5" y="127.2">PB4</text>
<text x="240.1" y="128.9">39</text>
<text x="52.5" y="134.2">1</text>
<text x="52.5" y="137.8">2</text>
<text x="56" y="136">BI</text>
<text x="69.9" y="136">BO</text>
<text x="76" y="137.8">7</text>
<text x="76" y="134.2">8</text>
<text x="182.8" y="132.5">11</text>
<text x="182.8" y="136">12</text>
<text x="188.3" y="134.2">PA1</text>
<text x="188.3" y="137.8">PA2</text>
<text x="230.5" y="137.8">PA14</text>
<text x="230.5" y="134.2">PA15</text>
<text x="240.1" y="136">37</text>
<text x="240.1" y="132.5">38</text>
<text x="56" y="139.5">FI</text>
<text x="69.9" y="139.5">BO</text>
<text x="70.2" y="143.1">FO</text>
<text x="76" y="141.3">6</text>
<text x="182.8" y="139.5">13</text>
<text x="182.8" y="143.1">14</text>
<text x="188.3" y="141.3">PA3</text>
<text x="70.2" y="146.6">FO</text>
<text x="76" y="144.8">5</text>
<text x="182.8" y="146.6">15</text>
<text x="188.3" y="144.8">PA4</text>
<text x="188.3" y="148.3">PA5</text>
<text x="230.5" y="148.3">PA13</text>
<text x="240.1" y="146.6">34</text>
<text x="182.8" y="150.1">16</text>
<text x="182.8" y="153.6">17</text>
<text x="188.3" y="151.9">PA6</text>
<text x="188.3" y="155.4">PA7</text>
<text x="230.5" y="155.4">PA11</text>
<text x="230.5" y="151.9">PA12</text>
<text x="240.1" y="153.6">32</text>
<text x="240.1" y="150.1">33</text>
<text x="182.8" y="157.2">18</text>
<text x="182.8" y="160.7">19</text>
<text x="188.3" y="158.9">PB0</text>
<text x="230.5" y="158.9">PA10</text>
<text x="240.1" y="160.7">30</text>
<text x="240.1" y="157.2">31</text>
<text x="299.2" y="157.3" transform="rotate(-90 299.2 157.3)">EN</text>
<text x="182.8" y="164.2">20</text>
<text x="182.8" y="167.7">21</text>
<text x="188.3" y="162.5">PB1</text>
<text x="188.3" y="166">PB2</text>
<text x="232.5" y="166">PA8</text>
<text x="232.5" y="162.5">PA9</text>
<text x="240.1" y="167.7">28</text>
<text x="240.1" y="164.2">29</text>
<text x="292.1" y="165.6" transform="rotate(-90 292.1 165.6)">RX 3V3</text>
<text x="295.6" y="165.6" transform="rotate(-90 295.6 165.6)">IO0RST</text>
<text x="299.2" y="165.6" transform="rotate(-90 299.2 165.6)">IO2</text>
<text x="182.8" y="171.3">22</text>
<text x="188.3" y="169.5">PB10</text>
<text x="188.3" y="173">PB11</text>
<text x="230.5" y="173">PB14</text>
<text x="230.5" y="169.5">PB15</text>
<text x="240.1" y="171.3">27</text>
<text x="230.5" y="176.6">PB13</text>
<text x="240.1" y="178.3">25</text>
<text x="240.1" y="174.8">26</text>
<text x="52.5" y="180.1">1</text>
<text x="52.5" y="183.6">2</text>
<text x="56" y="181.9">BI</text>
<text x="56" y="185.4">FI</text>
<text x="69.9" y="185.4">BO</text>
<text x="69.9" y="181.9">BO</text>
<text x="76" y="183.6">7</text>
<text x="76" y="180.1">8</text>
<text x="230.5" y="180.1">PB12</text>
<text x="70.2" y="188.9">FO</text>
<text x="76" y="190.7">5</text>
<text x="76" y="187.1">6</text>
<text x="70.2" y="192.4">FO</text>
<text x="168.9" y="208.3">4</text>
<text x="192.4" y="208.3">3</text>
<text x="347.8" y="208.3">A4B9</text>
<text x="168.9" y="215.4">5</text>
<text x="172.4" y="210.1">IN</text>
<text x="187" y="210.1">LX</text>
<text x="192.4" y="215.4">1</text>
<text x="351.9" y="211.8">A5</text>
<text x="351.9" y="215.4">A6</text>
<text x="357.6" y="210.1">VBUS</text>
<text x="357.6" y="213.6">CC1</text>
<text x="373" y="213.3">GND</text>
<text x="382.8" y="211.8">13</text>
<text x="382.8" y="215.4">14</text>
<text x="172.4" y="217.1">FB</text>
<text x="186.6" y="217.1">EN</text>
<text x="351.9" y="218.9">A7</text>
<text x="357.6" y="217.1">DP1</text>
<text x="357.6" y="220.7">DN1</text>
<text x="373" y="216.8">GND</text>
<text x="373" y="220.3">GND</text>
<text x="382.8" y="218.9">15</text>
<text x="351.9" y="222.4">A8</text>
<text x="357.6" y="224.2">SBU1</text>
<text x="373" y="223.8">GND</text>
<text x="382.8" y="222.4">16</text>
<text x="347.8" y="229.5">B4A9</text>
<text x="351.9" y="233">B5</text>
<text x="357.6" y="231.2">VBUS</text>
<text x="63.7" y="236.5">3</text>
<text x="67.2" y="238.3">2</text>
<text x="67.2" y="234.8">3</text>
<text x="351.9" y="236.5">B6</text>
<text x="357.6" y="234.8">CC2</text>
<text x="357.6" y="238.3">DP2</text>
<text x="63.7" y="243.6">1</text>
<text x="63.7" y="240.1">2</text>
<text x="67.2" y="241.8">1</text>
<text x="351.9" y="240.1">B7</text>
<text x="351.9" y="243.6">B8</text>
<text x="357.6" y="241.8">DN2</text>
<text x="357.6" y="245.4">SBU2</text>
<text x="144.2" y="254.2">3</text>
<text x="147.7" y="255.9">VIN</text>
<text x="157.3" y="254.2">VOUT</text>
<text x="167.7" y="252.4">2</text>
</g>
<g font-size="3.2">
<text x="137.3" y="33.3">3</text>
<text x="190.2" y="31.6">3</text>
<text x="190.2" y="35.1">2</text>
<text x="236.1" y="33.3">3</text>
<text x="137.3" y="40.4">1</text>
<text x="137.3" y="36.9">2</text>
<text x="190.2" y="38.6">1</text>
<text x="236.1" y="40.4">1</text>
<text x="236.1" y="36.9">2</text>
<text x="52.5" y="93.7">3</text>
<text x="56" y="95.4">GND</text>
<text x="84.2" y="91.9">1</text>
<text x="84.2" y="95.4">2</text>
<text x="154.9" y="101.1" transform="rotate(-90 154.9 101.1)">2</text>
<text x="240.1" y="100.7">47</text>
<text x="228" y="102.5">VSS_3</text>
<text x="147.8" y="117.2" transform="rotate(-90 147.8 117.2)">4</text>
<text x="184.8" y="121.9">8</text>
<text x="188.3" y="123.6">VSSA</text>
<text x="324.1" y="135.3">1</text>
<text x="52.5" y="141.3">3</text>
<text x="56" y="143.1">GND</text>
<text x="84.2" y="139.5">1</text>
<text x="84.2" y="143.1">2</text>
<text x="240.1" y="143.1">35</text>
<text x="324.1" y="139.5">2</text>
<text x="324.1" y="143.1">3</text>
<text x="228" y="144.8">VSS_2</text>
<text x="324.1" y="146.6">4</text>
<text x="127.2" y="153.6">3</text>
<text x="127.2" y="150.1">4</text>
<text x="127.2" y="160">1</text>
<text x="127.2" y="157.2">2</text>
<text x="302.7" y="165.6" transform="rotate(-90 302.7 165.6)">GND TX</text>
<text x="182.8" y="174.8">23</text>
<text x="188.3" y="176.6">VSS_1</text>
<text x="84.2" y="185.4">1</text>
<text x="130.3" y="183.3">3</text>
<text x="52.5" y="187.1">3</text>
<text x="56" y="188.9">GND</text>
<text x="84.2" y="188.9">2</text>
<text x="130.3" y="190.3">1</text>
<text x="130.3" y="186.8">2</text>
<text x="260.7" y="192.6" transform="rotate(-90 260.7 192.6)">4</text>
<text x="264.2" y="192.6" transform="rotate(-90 264.2 192.6)">3</text>
<text x="267.8" y="192.6" transform="rotate(-90 267.8 192.6)">2</text>
<text x="270.6" y="192.6" transform="rotate(-90 270.6 192.6)">1</text>
<text x="345.7" y="204.8">A1B12</text>
<text x="357.6" y="206.6">GND</text>
<text x="183.7" y="213.6">GND</text>
<text x="192.4" y="211.8">2</text>
<text x="345.7" y="226">B1A12</text>
<text x="357.6" y="227.7">GND</text>
<text x="159.8" y="257.7">VSS</text>
<text x="167.7" y="255.9">1</text>
<text x="56.7" y="268.3">2</text>
<text x="56.7" y="271.8">1</text>
</g>
<g font-size="3.2" fill="#f00">
<text x="52.5" y="97.2">4</text>
<text x="56" y="99">VCC</text>
<text x="227.5" y="99">VDD_3</text>
<text x="240.1" y="97.2">48</text>
<text x="184.8" y="125.4">9</text>
<text x="188.3" y="127.2">VDDA</text>
<text x="227.5" y="141.3">VDD_2</text>
<text x="240.1" y="139.5">36</text>
<text x="52.5" y="144.8">4</text>
<text x="56" y="146.6">VCC</text>
<text x="182.8" y="178.3">24</text>
<text x="188.3" y="180.1">VDD_1</text>
<text x="52.5" y="190.7">4</text>
<text x="56" y="192.4">VCC</text>
</g>
<g font-size="2.5" fill="#00f">
<text x="367.1" y="148.3">3</text>
<text x="367.1" y="144.8">4</text>
<text x="371.1" y="149.8">SCL</text>
<text x="371.1" y="146.2">SDA</text>
<text x="367.1" y="155.4">1</text>
<text x="367.1" y="151.9">2</text>
<text x="371.1" y="153.3">VCC</text>
<text x="371.1" y="156.8">GND</text>
</g>
<g font-size="2.5">
<text x="94.7" y="204.8">1</text>
<text x="112.2" y="208.3">2</text>
<text x="94.7" y="211.8">3</text>
</g>
</svg>
